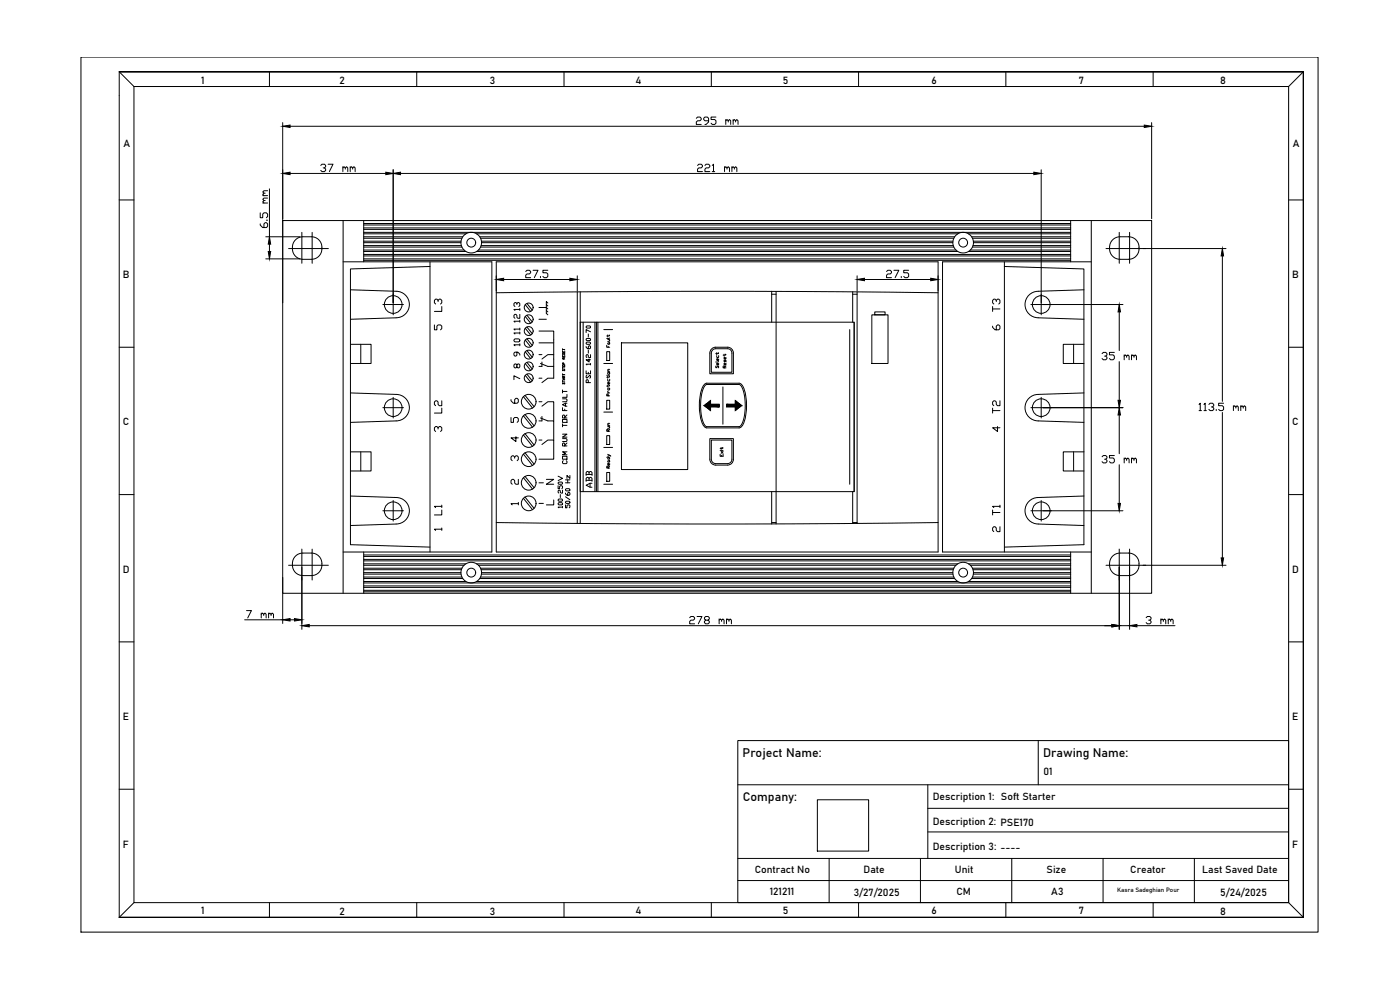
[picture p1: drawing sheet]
<svg xmlns="http://www.w3.org/2000/svg" width="420mm" height="297mm" viewBox="0 0 420 297" stroke-linecap="round" stroke-linejoin="round" font-family="sans-serif">
<!-- layer: 0 -->
<g fill="none" stroke="#000" stroke-width=".3">
<path d="M24.3 17.1h371.3v262.6h-371.3zM35.8 21.5h355.4v253.7h-355.4h355.4v-253.7zM35.8 21.5h355.4v253.7h-355.4zM35.8 21.5l4.4 4.5M40.2 26v244.8h346.5M40.2 26h346.5v244.8M80.9 21.5v4.5M84.8 36.8v54M87.1 37.9h256.3M125.1 21.5v4.5M169.3 21.5v4.5M209 35.5l.3-.4h.8l.3 .4v.4l-.3 .3h-.8l-.3 .4v.7h1.4"/>
<path d="M212.7 36.2h-1.1l-.4-.3v-.4l.4-.4h.7l.4 .4v1.1l-.8 .7h-.3M213.5 21.5v4.5M214.9 35.1h-1.5v.8h1.1l.4 .3v.8l-.4 .3h-.7l-.4-.3M217.8 36.2l.4-.3 .4 .3v.4M217.8 35.9v1.4M218.6 36.2l.3-.3 .4 .3v1.1M220 36.2l.4-.3 .4 .3v.4M220 35.9v1.4M220.8 36.2l.3-.3 .4 .3v1.1M257.7 21.5v4.5M301.9 21.5v4.5M345.6 36.8v28.8"/>
<path d="M346.1 21.5v4.5M391.2 21.5l-4.5 4.5M35.8 60h4.4M78.8 58.7h1.5M79.6 58h-.4l-.4 .3 .4 .4M80.3 59.4h-1.1l-.4 .4 .4 .4M80.3 57.2h-1.1l-.4 .4 .4 .4M80.9 56.7v14.3M87.1 52h28.7M96.3 49.6l.3-.3h.8l.3 .3v.4l-.3 .4h-.4M97.4 50.4l.3 .3v.4l-.3 .4h-.8l-.3-.4M98.5 49.3h1.4l-1.1 2.2"/>
<path d="M102.9 50.4l.4-.4 .3 .4v.3M102.9 50v1.5M103.6 50.4l.4-.4 .4 .4v1.1M105.1 50.4l.4-.4 .3 .4v.3M105.1 50v1.5M105.8 50.4l.4-.4 .4 .4v1.1M118 50.9v43.6M120.2 52h190.1M209.3 49.6l.4-.3h.7l.4 .3v.4l-.4 .4h-.7l-.4 .3v.8h1.5M211.6 49.6l.3-.3h.8l.3 .3v.4l-.3 .4h-.8l-.3 .3v.8h1.4M213.8 49.6l.3-.3v2.2M213.8 51.5h.7"/>
<path d="M217.4 50.4l.4-.4 .4 .4v.3M217.4 50v1.5M218.2 50.4l.4-.4 .3 .4v1.1M219.7 50.4l.3-.4 .4 .4v.3M219.7 50v1.5M220.4 50.4l.4-.4 .3 .4v1.1M312.5 50.9v43.6M386.7 60h4.5M78.1 67.2v.3l.7 .8h1.1l.4-.4v-.7l-.4-.4h-.3l-.4 .4v1.1M78.1 63.9v1.4h.7v-1.1l.4-.3h.7l.4 .3v.8l-.4 .3M78.8 60.9h1.5M79.6 60.2h-.4l-.4 .3 .4 .4"/>
<path d="M79.8 77.7h10.2M79.8 71h10.2M79.9 66.1h.4M80.9 73.3v2.2M84.8 66.2h260.8v111.8h-260.8zM86.6 74.6h11.9M88.4 72.2a3.1 3.1 0 0 1 2.5-1.2 5 5 0 0 1 5 1.2 3.4 3.4 0 0 1-2.4 5.6 5.1 5.1 0 0 1-5.1-1.2 3.8 3.8 0 0 1 0-4.4zM90.6 69.7v9.3M93.7 69.7v9.3M103 66.2v111.8M103 78.6h44.6v87h-44.6M109.2 66.2v12.4"/>
<path d="M109.2 78.1h212.1M109.2 77.7h212.1M109.2 76.8h212.1M109.2 76.3h212.1M109.2 75.5h30.6M109.2 75h30.1M109.2 74.1h29.4M109.2 73.7h29.3M109.2 72.8h29.1M109.2 72.4h29.2M109.2 71.5h29.4M109.2 71h29.7"/>
<path d="M109.2 70.2h30.6M109.2 69.7h212.1M109.2 68.8h212.1M109.2 68.4h212.1M109.2 67.5h212.1M109.2 67.1h212.1M129 80l-23.8 .7v82.7l23.8 .8M129 78.6v87M143 75.5h144.5M143 70.2h144.5M143.6 75h143.3M144 71h142.5"/>
<path d="M144.2 74.1h142.1M144.2 71.5h142.1M144.4 73.7h141.7M144.5 72.4h141.5M144.5 72.8h141.5M148.9 78.6h132.6v87h-132.6zM290.6 75.5h30.7M290.6 70.2h30.7M291.2 75h30.1M291.6 71h29.7M291.8 74.1h29.5M291.8 71.5h29.5"/>
<path d="M292 73.7h29.3M292.1 72.4h29.2M292.1 72.8h29.2M301.4 80l23.9 .7v82.7l-23.9 .8M301.4 78.6v87M321.3 66.2v12.4M327.5 66.2v111.8M327.5 78.6h-44.6v87h44.6M331.9 74.6h36M334.2 71.7a6 6 0 0 1 5.2-.6 3.4 3.4 0 0 1 2.4 3.7 3.4 3.4 0 0 1-3.1 3 5.1 5.1 0 0 1-5-1.2 3.7 3.7 0 0 1 .5-4.9zM335.9 69.7v9.3M339 69.7v9.3"/>
<path d="M366.8 76.8v43.6M105.2 86.9l13.7 .5M114.9 91.4h6.2M118.9 95.4l-13.7 .4M118.9 87.4a4 4 0 0 1 4 4 4 4 0 0 1-4 3.9M131.5 90.5v-.4l-.4-.3h-.4l-.3 .3v.8l.3 .3M131.5 90.1l.3-.3h.4l.4 .3v.8l-.4 .3M132.6 92v1.4h-2.2M148.9 87.8l59-.4 73.6 .4M151.1 83.9h19.9M157.6 98.5l1.7 2M157.6 95l1.7 2"/>
<path d="M157.6 91.4l1.7 2M157.8 81.5l.3-.4h.8l.4 .4v.3l-.4 .4h-.8l-.3 .4v.7h1.5M158.1 98.1l1.6 2M158.1 94.6l1.6 2M158.1 91l1.6 2M160 81.1h1.5l-1.1 2.2M161.8 99.3h4.4v14.2h-1.8l-1.8 1.3M161.8 95.8h2.2M161.8 92.3h2.2l.4 .4M162.2 82.9v.4M164 91.4l.4 .4M164 93.1l.4 .5"/>
<path d="M164.4 90.9l-.4-.4v3.5l.4 .5M164.4 81.1h-1.5v.7h1.1l.4 .4v.7l-.4 .4h-.7l-.4-.4M173.2 82.8v4.5M173.2 87.6v69.5M174.1 96.7h82.2v50.8h-82.2zM174.1 87.6v69.5M175 96.7v50.8M175.9 98l.2-.2h.9l.2 .4-.2 .2h-.9zM177.2 99.6l-1.3-.7v.9M178.5 96.7v50.8M179 96.7v50.8M179.4 96.7v50.8"/>
<path d="M181.2 98.9h2.7M231.6 87.4v9.3M231.6 88.3h1.3M232.9 87.4v69.8M255 98.9v46.4M255.9 88.3h1.3M255.9 87.6v9.1M256.3 96.7v50.8M257.2 82.8v4.5M257.2 87.6v69.5M259.4 83.9h19.9M261.6 94.5h4.9v14.6h-4.9z"/>
<path d="M262.5 93.6h3.1v.9h-3.1zM266.1 81.5l.3-.4h.8l.3 .4v.3l-.3 .4h-.8l-.3 .4v.7h1.4M268.3 81.1h1.5l-1.2 2.2M270.5 82.9v.4M272.7 81.1h-1.5v.7h1.1l.4 .4v.7l-.4 .4h-.7l-.4-.4M297.9 92v1.4M297.9 92.7h2.2M299 90.5v-.4l-.4-.3h-.3l-.4 .3v.8l.4 .3M299 90.1l.4-.3h.3l.4 .3v.8l-.4 .3M309.4 91.4h27.6M325.3 86.9l-13.7 .5a4 4 0 0 0-4 4 4 4 0 0 0 4 3.9l13.7 .5M335.9 93.6v11.6"/>
<path d="M35.8 104.2h4.4M105.2 103.3h6.2v5.8h-6.2M105.2 117.9l13.7 .4M108.3 103.3v5.8M118 119.2v6.2M118.9 118.3a4 4 0 0 1 4 4 4 4 0 0 1-4 4M156 103.2v.5M157.1 119l2.7 3.4M157.6 118.6l2.7 3.4M157.6 112.6l1.7 2.1M157.6 109.1l1.7 2M157.6 105.6l1.7 2"/>
<path d="M157.6 102l1.7 2.1M158.1 112.3l1.6 2M158.1 108.7l1.6 2M158.1 105.2l1.6 2M158.1 101.6l1.6 2M161.8 113.5h.8M161.8 106.4h.8M161.8 102.9h4.4M162.2 109.1l2.2 .8h1.8M162.6 108.6v1.3h-.8M166.2 106.4h-1.8l-1.8 1.3M168.8 109.5h.7v.4h-.7z"/>
<path d="M168.8 106.6v.5h.7v-.5M168.8 105.3v.4h.7v-.4M168.8 104.6v.5M168.8 110.2v.4M168.8 112.1v.5M168.8 114.1v.5M168.8 114.4h.7M168.8 112.4h.7M168.8 110.4h.7M168.8 104.9h.7M168.9 110.8l-.1 .4 .1 .1 .5-.5v.5M168.9 106l-.1 .3 .1 .1 .5-.4v.4"/>
<path d="M169.2 113.2l-.3-.4-.1 .4h.7M169.2 109.3l-.3-.5-.1 .5h.7M169.2 107.7l-.3-.4-.1 .4h.7M169.2 105.5v.2M169.2 106.8v.3M169.3 113.5v.4M169.5 113.5l-.7 .2 .7 .2M169.5 112.8l-.3 .3M169.5 107.3l-.3 .3M175.9 111.3v.8h1.3v-.8M175.9 104l.4 .6h.7l.2-.6-.4-.3-.2 .3v.6M175.9 102.9l.2-.3h.9l.2 .5-.2 .2h-.9z"/>
<path d="M175.9 101.8l.2-.3h.9l.2 .5-.2 .2h-.9zM176.1 112.6l-.2 .2 .2 .7 .9-.9 .2 .2-.2 .7M176.6 114.8v-.7l-.5-.2-.2 .2v.7h1.3M176.6 100.2v.9M176.6 105.1v.9M176.6 111.7v.4M176.8 107.7v.9l-.9-.7h1.3M177.2 109.3h-1.3l.2 .2M177.2 106.4v.9h-.4l-.5-.9-.4 .2 .2 .7M177.2 109.1v.4M181.2 109.1h2.7M182.1 105.5h.9v2.7h-.9z"/>
<path d="M182.1 103.6v.6h.9M182.1 112.6h.1M182.4 116.6l.4-.2 .2 .5-.5 .1zM182.4 113.8l.1 .6 .5-.2v-.4M182.4 111.9l.4-.2 .2 .4-.5 .2zM182.4 103l.4-.1 .2 .3-.5 .1zM182.4 117.9h.6M182.4 100.5v.6M182.4 112.9v.6M182.4 115.5v.6M182.4 112.6h.6M182.4 111.4h.6"/>
<path d="M182.4 101.8h.6M182.5 118.8v-.5l-.3-.1-.1 .6h.9M182.5 117.3l-.1 .3 .3 .3M182.5 103.9v.3M182.7 101.8l.3 .5-.6 .1M182.8 115.5v.3h-.7M182.8 112.9v.3h-.7M182.8 100.5v.3h-.7M183 114.8l-.2 .4h-.3l-.1-.4h.3v.4M183 110.8l-.6 .2 .3 .4M183 101.4l-.9 .1M183 102.7l-.2 .2"/>
<path d="M186.5 102.9h19.9v38h-19.9zM211.6 115.6l.5-.2h9.7l.6 .3 .9 2.3 .4 4-.5 3.7-1 2.1-.3 .2h-9.8l-.5-.3-.6-1.1-.4-1.4-.3-3.5 .3-3.5 .4-1.5zM212.1 115h9.7M212.1 115a3.6 3.6 0 0 0-1.9 3.3 14.2 14.2 0 0 0 1.1 9.7l.8 .4h9.7a3.6 3.6 0 0 0 1.9-3.3 14.2 14.2 0 0 0-1.1-9.7l-.8-.4M213.5 104.7l1.3-.5h3.5a1.75 1.75 0 0 1 1.8 1.8v6.1h-7.1v-6.1zM214.8 104.6h3.5M214.8 104.6a1.33 1.33 0 0 0-1.3 1.4v5.7h6.2v-5.7a1.31 1.31 0 0 0-1.4-1.4M214.9 109.8l-.1 .4 .1 .2 .6-.6v.6M215.1 106.7l.1 .6 .5-.2v-.4M215.1 105.8v.6M215.5 105.8v.3h-.7M215.7 109.1l-.2 .4h-.3l-.1-.4h.3v.4"/>
<path d="M215.7 108.5l-.9 .1M215.7 107.7l-.2 .5h-.3l-.1-.5h.3v.5M217 116.1v11.2M217.3 108l.1 .6 .3-.6 .2 .6M217.3 106.3v.5M217.4 110.4v-.5l-.2-.1-.2 .6h.9M217.7 106.3v.2h-.7M217.9 109.1l-.2 .4h-.3l-.1-.4h.3v.4M217.9 107.3l-.2 .4h-.3l-.1-.4h.3v.4M217.9 109.8l-.5 .4M312.5 119.2v6.2M322.2 103.3v5.8"/>
<path d="M325.3 117.9l-13.7 .4a4 4 0 0 0-4 4 4 4 0 0 0 4 4l13.7 .4M325.3 103.3h-6.2v5.8h6.2M330.7 106.1l.4-.4h.7l.4 .4v.4l-.4 .3h-.3M331.8 106.8l.4 .4v.4l-.4 .3h-.7l-.4-.3M334.4 105.7h-1.4v.8h1.1l.3 .3v.8l-.3 .3h-.8l-.3-.3M335.9 108.5v11.6M337.4 106.8l.3-.3 .4 .3v.4M337.4 106.5v1.4M338.1 106.8l.4-.3 .4 .3v1.1M339.6 106.8l.4-.3 .3 .3v.4M339.6 106.5v1.4M340.3 106.8l.4-.3 .4 .3v1.1"/>
<path d="M386.7 104.2h4.5M105.2 135.6h6.2v5.7h-6.2M108.3 135.6v5.7M114.9 122.3h6.2M118.9 126.3l-13.7 .4M157.1 136.2l2.7 3.5M157.1 130.5l2.7 3.4M157.1 124.8l2.7 3.4M157.6 135.9l2.7 3.4M157.6 130.1l2.7 3.4M157.6 124.4l2.7 3.4M161.8 132h.8"/>
<path d="M161.8 120.5h.8M162.2 125.4l2.2 .9h1.8v5.7M162.6 133.4l1.8-1.4h1.8v5.8h-4.4M162.6 121.9l1.8-1.4h1.8v5.8M162.6 125v1.3h-.8M181.2 134.2h2.7M181.2 123.6h2.7M182.1 130.7h.9v2.7h-.9zM182.1 120.1h.9v2.7h-.9zM182.1 137.2h.9M182.4 138.4l.4-.2 .2 .3-.5 .2zM182.4 137.5l.3-.3 .3 .4-.5 .2z"/>
<path d="M182.4 136.3l.9 .6M183 139.1l-.2 .4h-.3l-.1-.4h.3v.4M183 139.8l-.5 .5M183 138.1l-.2 .1M183 136.6l-.6 .3M211.4 121.7l1.8-1.5v1.1h2.6v.8h-2.6v1.1zM213 131.6h7.1v6.2a1.77 1.77 0 0 1-1.8 1.7h-3.5a1.77 1.77 0 0 1-1.8-1.7zM213.5 132h6.2v5.8a1.34 1.34 0 0 1-1.4 1.3h-3.5a1.33 1.33 0 0 1-1.3-1.3zM216.1 136.3v.6h.9v-.6M216.1 135.1h.2M216.4 135.4l.6 .6M216.4 135.1h.6"/>
<path d="M216.4 134.2v.6M216.6 136.6v.3M216.9 134.2v.3h-.8M217 135.4l-.6 .6M218.1 121.3h2.6v-1.1l1.8 1.5-1.8 1.5v-1.1h-2.6zM309.4 122.3h27.6M322.2 135.6v5.7M325.3 135.6h-6.2v5.7h6.2M330.7 137.1l.4-.4h.7l.4 .4v.3l-.4 .4h-.3M331.8 137.8l.4 .4v.3l-.4 .4h-.7l-.4-.4M334.4 136.7h-1.4v.7h1.1l.3 .4v.7l-.3 .4h-.8l-.3-.4M335.9 124.5v11.6"/>
<path d="M335.9 139.4v11.6M337.4 137.8l.3-.4 .4 .4v.4M337.4 137.4v1.5M338.1 137.8l.4-.4 .4 .4v1.1M339.6 137.8l.4-.4 .3 .4v.4M339.6 137.4v1.5M340.3 137.8l.4-.4 .4 .4v1.1M359.9 121.4l.3-.4v2.2M359.9 123.2h.7M361.3 121.4l.4-.4v2.2M361.3 123.2h.8M362.8 121.4l.4-.4h.7l.4 .4v.3l-.4 .4h-.4"/>
<path d="M363.9 122.1l.4 .4v.3l-.4 .4h-.7l-.4-.4M365 122.8v.4M366.8 123.7v43.7M367.2 121h-1.5v.7h1.1l.4 .4v.7l-.4 .4h-.7l-.4-.4M370.2 122.1l.3-.4 .4 .4v.4M370.2 121.7v1.5M370.9 122.1l.4-.4 .3 .4v1.1M372.4 122.1l.3-.4 .4 .4v.4M372.4 121.7v1.5M373.1 122.1l.4-.4 .3 .4v1.1M35.8 148.4h4.4M105.2 148.8l13.7 .5"/>
<path d="M114.9 153.3h6.2M118 150.2v6.1M118.9 157.2l-13.7 .5M118.9 149.3a4 4 0 0 1 4 3.9 4 4 0 0 1-4 4M132.6 153v1.5h-2.2M132.6 151.9h-2.2l.3 .4M132.6 151.6v.7M148.9 156.8l59 .4 73.6-.4M157.1 149.5l2.7 3.4M157.1 143.3l2.7 3.4M157.6 149.1l2.7 3.4M157.6 142.9l2.7 3.4"/>
<path d="M167.5 151l.2-.2h.9l.2 .5-.2 .2h-.9zM167.5 149.9l.2-.2h.9l.2 .5-.2 .2h-.9zM167.5 145.7v.9h.4v-.6l.3-.3 .6 .3-.2 .6M167.5 144.9l.2-.3h.9l.2 .5-.2 .2h-.9zM167.5 142.9l1.3 .6-1.3 .7M168.8 152.2h-1.3l.2 .2M168.8 147.1v.9l-.6-.3-.3-.6-.4 .2 .2 .7M168.8 151.9v.5M169.7 151.5v.9h.5v-.7l.2-.2 .6 .2-.2 .7M169.7 150.6l.2-.2h.9l.2 .4-.2 .2h-.9zM169.7 148l.5 .6h.6l.2-.2-.2-.7-.4 .3v.6M169.7 146.8l.2-.2h.9l.2 .5-.2 .2h-.9z"/>
<path d="M169.7 149.1l1.3 .8M169.7 144.9h1.3M169.7 144h1.3M170.4 144v.9M171 142.6v.9l-.8-.9v.9M181.2 145.3h2.7M182.1 141.8h.9v2.6h-.9zM182.5 140.4v-.4l-.3-.2-.1 .6h.9M231.6 147.5v9.7M231.6 156.8h1.3M255.9 156.8h1.3M255.9 147.5v9.6"/>
<path d="M297.9 153v1.5M297.9 153.8h2.2M300.1 151.9h-2.2l.4 .4M300.1 151.6v.7M309.4 153.3h27.6M312.5 150.2v6.1M325.3 148.8l-13.7 .5a4 4 0 0 0-4 3.9 4 4 0 0 0 4 4l13.7 .5M386.7 148.4h4.5M84.8 173.3v13.8M86.6 169.6h11.9M88.9 166.6a6 6 0 0 1 5.3-.6 3.4 3.4 0 0 1 2.4 3.7 3.4 3.4 0 0 1-3.1 3 5.1 5.1 0 0 1-5.1-1.2 3.7 3.7 0 0 1 .5-4.9zM90.6 164.7v24.1"/>
<path d="M93.7 164.7v9.3M109.2 165.6v12.4M109.2 177.6h212.1M109.2 177.1h212.1M109.2 176.2h212.1M109.2 175.8h212.1M109.2 174.9h212.1M109.2 174.5h30.6M109.2 173.6h29.7M109.2 173.1h29.4M109.2 172.3h29.2M109.2 171.8h29.1"/>
<path d="M109.2 170.9h29.3M109.2 170.5h29.4M109.2 169.6h30.1M109.2 169.2h30.6M109.2 168.3h212.1M109.2 167.8h212.1M109.2 167h212.1M109.2 166.5h212.1M143 174.5h144.5M143 169.2h144.5M143.6 169.6h143.3M144 173.6h142.5"/>
<path d="M144.2 173.1h142.1M144.2 170.5h142.1M144.4 170.9h141.7M144.5 172.3h141.5M144.5 171.8h141.5M290.6 174.5h30.7M290.6 169.2h30.7M291.2 169.6h30.1M291.6 173.6h29.7M291.8 173.1h29.5M291.8 170.5h29.5M292 170.9h29.3"/>
<path d="M292.1 172.3h29.2M292.1 171.8h29.2M321.3 165.6v12.4M331.9 169.6h36M334.2 166.6a6 6 0 0 1 5.2-.6 3.4 3.4 0 0 1 2.4 3.7 3.4 3.4 0 0 1-3.1 3 5 5 0 0 1-5-1.2 3.7 3.7 0 0 1 .5-4.9zM335.9 164.7v24.1M339 164.7v24.1M35.8 192.6h4.4M73.4 186h11.4M74 183.2h1.5l-1.2 2.2M78.4 184.3l.4-.4 .3 .4v.4M78.4 183.9v1.5"/>
<path d="M79.1 184.3l.4-.4 .4 .4v1.1M80.6 184.3l.4-.4 .4 .4v.4M80.6 183.9v1.5M81.4 184.3l.3-.4 .4 .4v1.1M87.1 186h1.3M92.8 187.7h240.9M207 185.3l.4-.3h.7l.4 .3v.4l-.4 .4h-.7l-.4 .3v.8h1.5M209.2 185h1.5l-1.1 2.2M211.8 186.1l-.4-.4v-.4l.4-.3h.7l.4 .3v.4l-.4 .4h-.7l-.4 .3v.4l.4 .4h.7l.4-.4v-.4l-.4-.3M215.8 186.1l.4-.4 .4 .4v.3M215.8 185.7v1.5M216.6 186.1l.3-.4 .4 .4v1.1"/>
<path d="M218 186.1l.4-.4 .4 .4v.3M218 185.7v1.5M218.8 186.1l.3-.4 .4 .4v1.1M335.9 187.7h3.1M341.2 187.7h11.4M344 185.3l.3-.3h.8l.3 .3v.4l-.3 .4h-.4M345.1 186.1l.3 .3v.4l-.3 .4h-.8l-.3-.4M348.4 186.1l.4-.4 .3 .4v.3M348.4 185.7v1.5M349.1 186.1l.4-.4 .4 .4v1.1M350.6 186.1l.4-.4 .3 .4v.3M350.6 185.7v1.5"/>
<path d="M351.3 186.1l.4-.4 .4 .4v1.1M386.7 192.6h4.5M35.8 236.8h4.4M221.4 222.2h165.3v48.6h-165.3zM221.4 235.5h165.3M245.3 240h15.4v15.4h-15.4zM278.4 235.5v22.1M311.6 222.2v13.3M386.7 236.8h4.5M221.4 257.6h165.3M248.8 257.6v13.2M276.2 257.6v13.2"/>
<path d="M278.4 242.5h108.3M278.4 249.6h108.3M303.6 257.6v13.2M331 257.6v13.2M358.4 257.6v13.2M40.2 270.8l-4.4 4.4M80.9 270.8v4.4M125.1 270.8v4.4M169.3 270.8v4.4M213.5 270.8v4.4M221.4 264.2h165.3M257.7 270.8v4.4"/>
<path d="M301.9 270.8v4.4M346.1 270.8v4.4M386.7 270.8l4.5 4.4"/>
<circle cx="141.4" cy="72.8" r="3.1"/>
<circle cx="141.4" cy="72.8" r="1.33"/>
<circle cx="289.1" cy="72.8" r="3.1"/>
<circle cx="289.1" cy="72.8" r="1.33"/>
<circle cx="118" cy="91.4" r="2.65"/>
<circle cx="158.7" cy="99.3" r="1.33"/>
<circle cx="158.7" cy="92.3" r="1.33"/>
<circle cx="158.7" cy="95.8" r="1.33"/>
<circle cx="312.5" cy="91.4" r="2.65"/>
<circle cx="158.7" cy="102.9" r="1.33"/>
<circle cx="158.7" cy="106.4" r="1.33"/>
<circle cx="158.7" cy="113.5" r="1.33"/>
<circle cx="158.7" cy="109.9" r="1.33"/>
<circle cx="118" cy="122.3" r="2.65"/>
<circle cx="158.7" cy="137.8" r="2.21"/>
<circle cx="158.7" cy="132" r="2.21"/>
<circle cx="158.7" cy="126.3" r="2.21"/>
<circle cx="158.7" cy="120.5" r="2.21"/>
<circle cx="312.5" cy="122.3" r="2.65"/>
<circle cx="118" cy="153.2" r="2.65"/>
<circle cx="158.7" cy="144.9" r="2.21"/>
<circle cx="158.7" cy="151" r="2.21"/>
<circle cx="312.5" cy="153.2" r="2.65"/>
<circle cx="141.4" cy="171.8" r="3.1"/>
<circle cx="141.4" cy="171.8" r="1.33"/>
<circle cx="289.1" cy="171.8" r="3.1"/>
<circle cx="289.1" cy="171.8" r="1.33"/>
</g>
<g fill="#000" stroke="#000" stroke-width=".3">
<path d="M84.8 37.9l2.3-.4v.8zM343.4 37.5l2.2 .4-2.2 .4zM84.8 52l2.3-.3v.7zM115.8 51.7l2.2 .3-2.2 .4zM118 52l2.2-.3v.7zM310.3 51.7l2.2 .3-2.2 .4zM80.5 75.5h.7l-.3 2.2zM80.9 71l.3 2.3h-.7zM366.8 74.6l.4 2.2h-.7zM148.9 83.9l2.2-.4v.7zM171 83.5l2.2 .4-2.2 .3zM257.2 83.9l2.2-.4v.7z"/>
<path d="M279.3 83.5l2.2 .4-2.2 .3zM335.9 91.4l.4 2.2h-.8zM211.8 122.1h1.4v1.1zM211.8 121.3l1.4-1.1v1.1zM220.7 120.2l1.4 1.1h-1.4zM220.7 122.1h1.4l-1.4 1.1zM335.9 122.3l.4 2.2h-.8zM335.5 120.1h.8l-.4 2.2zM335.5 151h.8l-.4 2.3zM366.5 167.4h.7l-.4 2.2zM84.8 186l2.3-.4v.7zM88.4 185.6l2.2 .4-2.2 .3z"/>
<path d="M90.6 187.7l2.2-.3v.7zM333.7 187.4l2.2 .3-2.2 .4zM339 187.7l2.2-.3v.7z"/>
<path d="M211.8 121.3l4 .4v-.4zM211.4 121.7l.4-.4 4 .4z"/>
<path d="M211.4 121.7l4.4 .4v-.4zM211.4 121.7l4.4 .4h-4z"/>
<path d="M218.1 121.3l4.4 .4-.4-.4zM218.1 121.3l4.4 .4h-4.4z"/>
<path d="M218.1 121.7l4 .4 .4-.4zM218.1 121.7l4 .4h-4z"/>
</g>
<g font-size="5.3">
<text x="133.3" y="125.2" transform="rotate(-90 133.3 125.2)">L22</text>
<text x="300.9" y="125.2" transform="rotate(-90 300.9 125.2)">T22</text>
</g>
<g font-size="4.9">
<text x="157" y="94.5" transform="rotate(-90 157 94.5)">13</text>
<text x="157" y="101.6" transform="rotate(-90 157 101.6)">11</text>
<text x="157" y="98.1" transform="rotate(-90 157 98.1)">12</text>
<text x="178.5" y="147.5" transform="rotate(-90 178.5 147.5)">ABB</text>
<text x="296.7" y="160.9">2</text>
</g>
<g font-size="4.4">
<text x="129.1" y="100.2">5</text>
<text x="296.7" y="100.2">6</text>
<text x="152" y="122.1">6</text>
<text x="171.1" y="124.5" transform="rotate(-90 171.1 124.5)">FAULT</text>
<text x="129.1" y="130.5">3</text>
<text x="152" y="128.1">5</text>
<text x="171.1" y="129.1" transform="rotate(-90 171.1 129.1)">TOR</text>
<text x="296.7" y="130.5">4</text>
<text x="152" y="133.7">4</text>
<text x="171.1" y="135.1" transform="rotate(-90 171.1 135.1)">RUN</text>
<text x="152" y="139.3">3</text>
<text x="171.1" y="140.4" transform="rotate(-90 171.1 140.4)">COM</text>
<text x="152" y="146.4">2</text>
<text x="162.6" y="146.4">N</text>
<text x="162.6" y="152.8">L</text>
</g>
<g font-size="4">
<text x="153.1" y="107.9">9</text>
<text x="153.1" y="111.5">8</text>
<text x="153.1" y="115">7</text>
</g>
<g font-size="3.7">
<text x="222.9" y="227.1">Project Name:</text>
<text x="313" y="227.1">Drawing Name:</text>
<text x="222.9" y="240.4">Company:</text>
</g>
<g font-size="3.5">
<text x="183.8" y="130.5" transform="rotate(-90 183.8 130.5)">Run</text>
<text x="152" y="152.8">1</text>
<text x="129.1" y="160.5">1</text>
</g>
<g font-size="3.1">
<text x="60.4" y="25.1">1</text>
<text x="101.9" y="25.1">2</text>
<text x="147" y="25.1">3</text>
<text x="190.7" y="25.1">4</text>
<text x="234.9" y="25.1">5</text>
<text x="279.6" y="25.1">6</text>
<text x="323.8" y="25.1">7</text>
<text x="366.2" y="25.1">8</text>
<text x="37" y="44.1">A</text>
<text x="388" y="44.1">A</text>
<text x="36.8" y="83.4">B</text>
<text x="387.8" y="83.4">B</text>
<text x="36.9" y="127.6">C</text>
<text x="387.8" y="127.6">C</text>
<text x="36.8" y="171.8">D</text>
<text x="387.8" y="171.8">D</text>
<text x="36.8" y="216">E</text>
<text x="387.8" y="216">E</text>
<text x="313.1" y="232.4">01</text>
<text x="279.9" y="239.9">Description 1: Soft Starter</text>
<text x="279.9" y="247.4">Description 2: PSE170</text>
<text x="36.8" y="254.5">F</text>
<text x="279.9" y="254.9">Description 3: ----</text>
<text x="387.8" y="254.5">F</text>
<text x="226.5" y="262">Contract No</text>
<text x="259.2" y="262">Date</text>
<text x="286.6" y="262">Unit</text>
<text x="314.1" y="262">Size</text>
<text x="339.2" y="262">Creator</text>
<text x="360.8" y="262">Last Saved Date</text>
<text x="231" y="268.6">121211</text>
<text x="256.2" y="268.9">3/27/2025</text>
<text x="287.1" y="268.6">CM</text>
<text x="315.5" y="268.6">A3</text>
<text x="366.2" y="268.9">5/24/2025</text>
<text x="60.4" y="274.4">1</text>
<text x="101.9" y="274.4">2</text>
<text x="147" y="274.4">3</text>
<text x="190.7" y="274.4">4</text>
<text x="234.9" y="274.4">5</text>
<text x="279.6" y="274.4">6</text>
<text x="323.8" y="274.4">7</text>
<text x="366.2" y="274.4">8</text>
</g>
<text font-size="1.9" x="335.3" y="267.7">Kasra Sadeghian Pour</text>
</svg>
